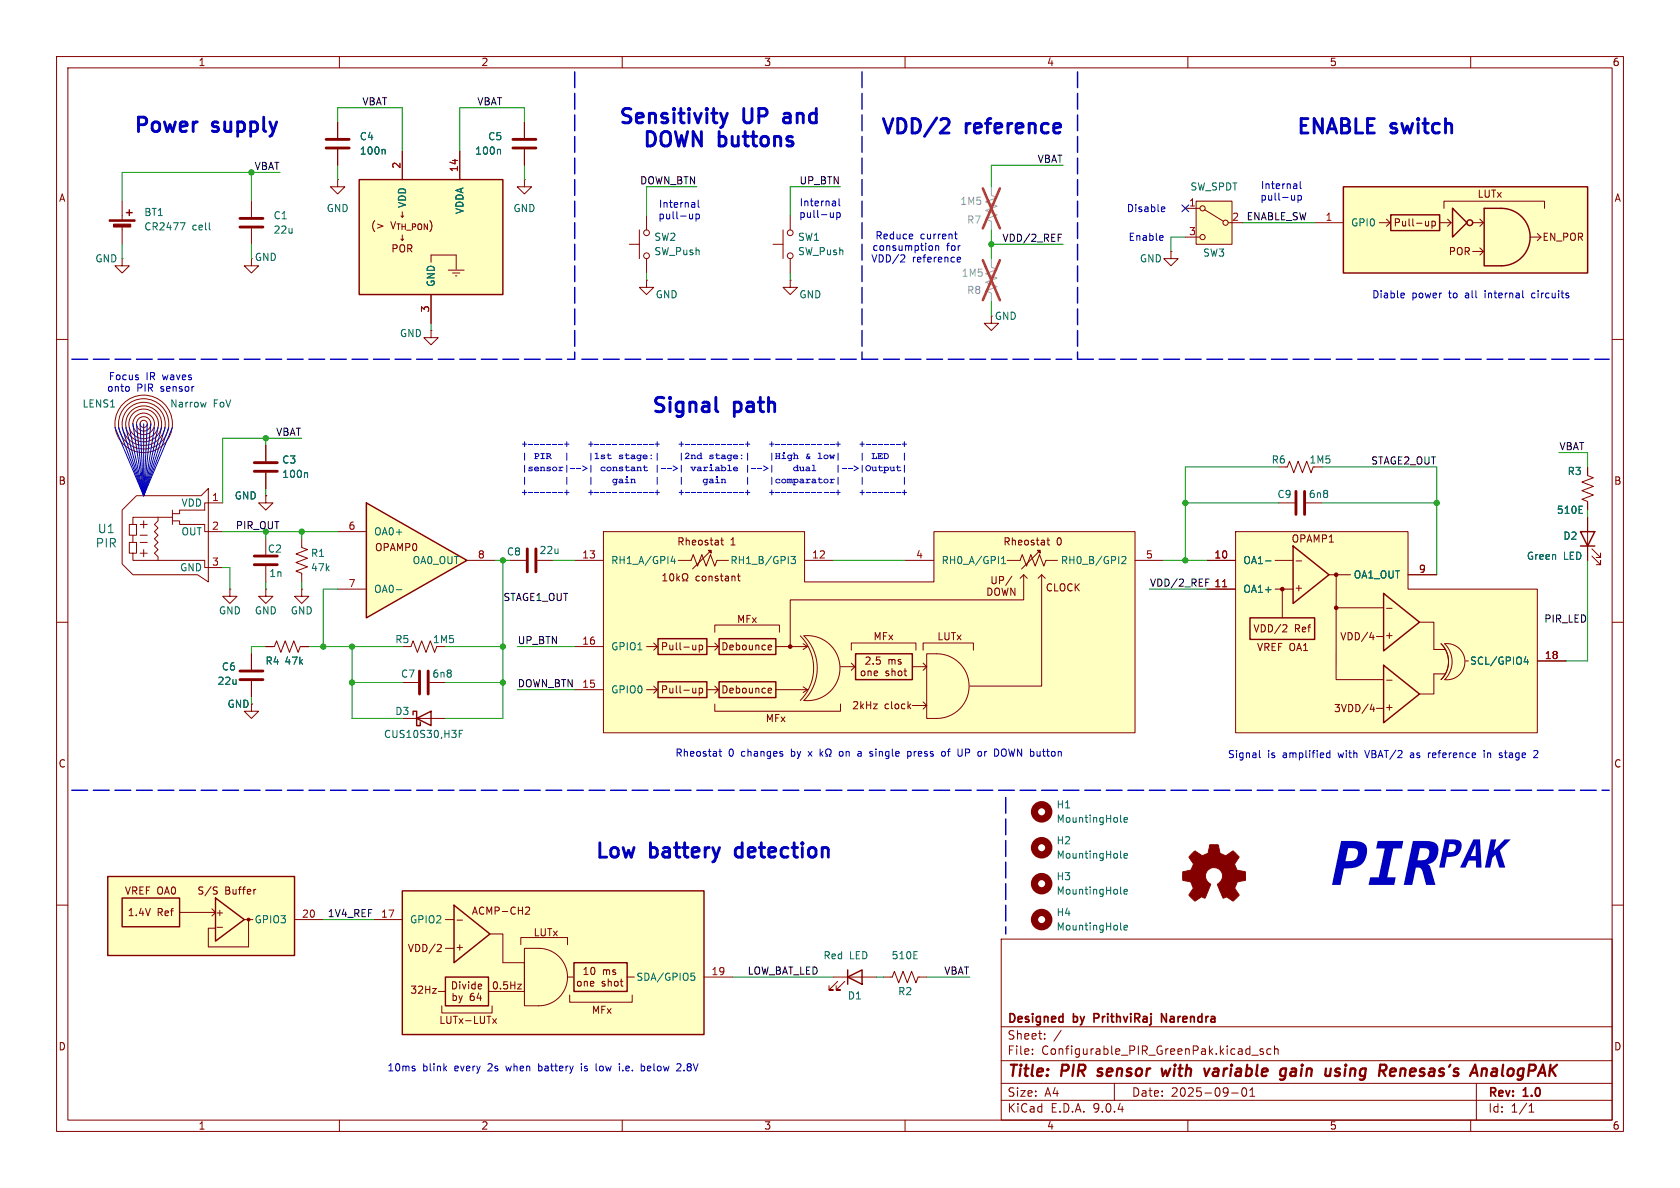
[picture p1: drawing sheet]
<svg xmlns="http://www.w3.org/2000/svg" width="297mm" height="210mm" viewBox="0 0 297 210" stroke-linecap="round" stroke-linejoin="round" font-family="sans-serif">
<g fill="none" stroke="#840000" stroke-width=".18">
<path d="M10 10h277v190h-277zM12 12h273v186h-273zM60 10v2M110 10v2M160 10v2M210 10v2M260 10v2M44.4 35.6v2.8M59.7 21.6v2.8M59.7 26.4v2.8M92.7 31.8v1.2h-1.3l1.3 1.3 1.3-1.3h-1.3M92.7 31.8h.1"/>
<path d="M92.7 21.6v2.8M92.7 26.4v2.8M114.3 38.1v2.5M44.4 40.4v2.8M76.2 58.4v1.3h-1.3l1.3 1.3 1.3-1.3h-1.3M76.2 58.4h.1M111.3 43.2h1.7M113 40.6v5.1M114.3 49.5v1.3h1.3l-1.3 1.3-1.3-1.3h1.3M114.3 49.5h.1M114.3 45.7v2.6M139.7 49.5v1.3h1.3l-1.3 1.3-1.3-1.3h1.3"/>
<path d="M139.7 49.5h.1M10 60h2M47 78.7v2.8M285 60h2M47 87.6v1.3h1.3l-1.3 1.3-1.3-1.3h1.3M47 87.6h.1M47 83.6v2.8M10 110h2M40.6 104.1v1.3h1.3l-1.3 1.3-1.2-1.3h1.2M40.6 104.1h.1M47 104.1v1.3h1.3l-1.3 1.3-1.3-1.3h1.3M47 104.1h.1"/>
<path d="M53.3 104.1v1.3h1.3l-1.3 1.3-1.2-1.3h1.2M53.3 104.1h.1M72.4 114.3h.2l.4-1 .8 2 .7-2 .8 2 .8-2 .7 2 .4-1M285 110h2M10 160h2M177 166h108v32h-108zM60 198v2M110 198v2M160 198v2M177 194.5h108M177 191.5h108M177 187.5h108"/>
<path d="M177 181.5h108M182.5 186.3v.1M182.5 185.5v.1M184.7 183.6v.1M184.7 182.8v.1M187.6 182.1l-1.3 2M197 191.5v3M210 198v2M217.7 193.2h1.2M219.7 192.4l.2-.1a.81 .81 0 0 1 .6 .6 .81 .81 0 0 1-.3 .8l-.2 .1a.81 .81 0 0 1-.3-1.4zM221 193.8h.8M221 192.7l.4-.4v1.5"/>
<path d="M221.3 186.5h1.2M223.3 185.5l-.3-.1-.3 .2 .1 .2 .5 .2v.3h-.6M224.7 185.5l-.5-.1-.2 .3v.4l.1 .2h.6M225.3 185.5l.2-.1 .4 .1 .1 .9M225.3 184.9v1.5M260 198v2M261 191.5v6.5M270.3 196.6h.9M270.3 195.5l.4-.4v1.5"/>
<circle cx="114.3" cy="45.2" r=".51"/>
<circle cx="114.3" cy="41.1" r=".51"/>
<circle cx="25.4" cy="74.9" r="4.4"/>
<circle cx="25.4" cy="74.9" r="5.1"/>
<circle cx="25.4" cy="74.9" r="2.62"/>
<circle cx="25.4" cy="74.9" r="1.9"/>
<circle cx="25.4" cy="74.9" r=".63"/>
<circle cx="25.4" cy="74.9" r="3.2"/>
<circle cx="25.4" cy="74.9" r="3.8"/>
<circle cx="25.4" cy="74.9" r="1.27"/>
</g>
<g fill="none" stroke="#840000" stroke-width=".4">
<path d="M194 190.1l.2 .1M194.2 189l-.1 .3 .1 .1M205.4 188.9l.2 1.3 .5-.9 .2 .9 .6-1.3M213.8 188.9l-.6 1.3M214.8 188.9l-.2 .1M215.2 189.4h-.5a.4 .4 0 0 0-.3 .4 .4 .4 0 0 0 .2 .4h.5M226.8 188.9l.6 .1M227.2 190.1l-.6 .1M227.4 188.9l-.2 1.6-.3 .3M228.9 188.9l-.6 .1M228.9 189.4h-.5a.4 .4 0 0 0-.3 .4 .4 .4 0 0 0 .2 .4h.5M236.2 189l.2-.1 .5 .1"/>
<path d="M236.3 189.5l.5 .1 .1 .3-.4 .3h-.3M247.7 188.9l-.2 1.3M247.9 188.9l-.3 .2M263.8 189l.2-.1 .6 .1-.1 1.2M264.6 189.4h-.6a.4 .4 0 0 0-.4 .4 .4 .4 0 0 0 .3 .4l.7-.1"/>
</g>
<path d="M193.4 180h.6M194 179.2h-.6v1.5M205.3 180.7v-1.5l.9 1.5" fill="none" stroke="#840000" stroke-width=".3"/>
<path d="M42.4 38.6h4.1M57.7 24.6h4M57.7 26.2h4M90.7 24.6h4M90.7 26.2h4M42.4 40.1h4.1M45 81.8h4M45 83.3h4" fill="none" stroke="#840000" stroke-width=".51"/>
<path d="M67.9 26.4l.2 .2v.6M88.3 26.4l.2 .2v.6M36.4 71.1l-.2 .9M54.2 83.6l.2 .1v.7M198.1 145.2l.2 .2M198.1 157.9l.2 .2M198.1 151.5l.2 .2M198.7 144.9l.6-.1v-.2l-.4-.1-.2 .2 .1 .6h.5M198.7 151.3l.6-.1v-.3h-.4l-.2 .1 .1 .6h.5M198.7 157.6l.6-.1v-.2l-.4-.1-.2 .2 .1 .6h.5M198.1 164.2l.2 .2M198.7 164l.6-.1v-.3h-.4l-.2 .1 .1 .6h.5" fill="none" stroke="#006464" stroke-width=".18"/>
<g fill="none" stroke="#840000" stroke-width="1.3">
<circle cx="184.1" cy="143.5" r="1.27"/>
<circle cx="184.1" cy="156.2" r="1.27"/>
<circle cx="184.1" cy="149.9" r="1.27"/>
<circle cx="184.1" cy="162.6" r="1.27"/>
</g>
<g fill="#ffffc2">
<path d="M19 154.9h33.1v14h-33.1z"/>
<path d="M21.6 158.8h10.1v5h-10.1z"/>
<path d="M38.1 158.8l5.1 3.8-5.1 3.8z"/>
</g>
<path d="M19 154.9h33.1v14h-33.1zM21.6 158.8h10.1v5h-10.1zM38.1 158.8l5.1 3.8-5.1 3.8zM149.9 172.7l2.5-1.2v2.5zM149.9 171.5v2.5" fill="none" stroke="#840000" stroke-width=".25"/>
<g fill="none" stroke="#840000" stroke-width=".18">
<path d="M47 95.3v2.7M53.3 95.3v1.5l1.1 .4-2.1 .7 2.1 .8-2.1 .7 2.1 .8-2.1 .8 1 .3v1.6M44.4 115.6v2.8M47 114.3h1.5l.4-1 .8 2 .7-2 .8 2 .7-2 .8 2 .4-1h1.5M47 100.1v2.8M44.4 124.5v1.2h1.3l-1.3 1.3-1.2-1.3h1.2M44.4 120.4v2.8M37.9 156.8l.5 .1M38.2 157.5l.2 .2-.2 .4M45.2 157.2l-.2 .1M31.7 161.3h6.4M38.4 163.9h.9"/>
<path d="M43.2 162.6h1.5M43.9 162.6v4.8h-7.1v-3.3h1.2M52.1 162.6h5M147.3 172.7h7.6M148.1 173.5l-1.5 1.5h.7h-.7v-.8M149.4 173.5l-1.6 1.5h.8h-.8v-.8M156.2 172.7h1.5l.4-1 .8 2 .7-2 .8 2 .8-2 .7 2 .4-1h1.5"/>
</g>
<g fill="#840000" stroke="#840000" stroke-width=".18">
<circle cx="43.9" cy="162.6" r=".08"/>
<circle cx="43.9" cy="162.6" r=".25"/>
</g>
<path d="M161.6 169.5h.6M161.6 168.2h.6" fill="none" stroke="#006464" stroke-width=".18"/>
<path d="M45 98.3h4M45 99.8h4M42.4 118.6h4.1M42.4 120.1h4.1" fill="none" stroke="#840000" stroke-width=".51"/>
<g fill="#ffffc2">
<path d="M71.1 157.5h53.4v25.4h-53.4z"/>
<path d="M78.7 172.7h7.7v5.1h-7.7z"/>
<path d="M80.3 160l6.3 5.1-6.3 5.1z"/>
<path d="M101.5 170.2h9.4v5.1h-9.4z"/>
</g>
<path d="M71.1 157.5h53.4v25.4h-53.4zM78.7 172.7h7.7v5.1h-7.7zM80.3 160l6.3 5.1-6.3 5.1zM101.5 170.2h9.4v5.1h-9.4z" fill="none" stroke="#840000" stroke-width=".25"/>
<g fill="none" stroke="#840000" stroke-width=".18">
<path d="M66 162.6h5.1M72.7 174.3h.8l-.4 .5 .3 .1v.6l-.1 .1-.6-.1M74 174.4l.5-.1 .2 .4-.8 .9h.8M75.3 174.3v1.3M75.3 174.9h.7M76 174.3v1.3M76.5 174.7h.6l-.6 .9h.6M77.5 175.3h1.2M77.5 166.9l.4 .1 .1 .3-.8 .9h.8M78.1 177.8v1.3h8.9v-1.3M78.7 162.6h1.6M78.7 167.6h1.6"/>
<path d="M80 173.5a.64 .64 0 0 1 .7 .7 .64 .64 0 0 1-.7 .6zM80.1 175.6v1.3M80.1 176.1l.4-.1 .2 .3-.1 .5h-.5M80.8 162.7h1M81.1 176l.3 .9M81.3 173.5v.2M81.3 174v.8M81.4 176.9l-.3 .4M81.7 176l-.3 .9M81.8 174l.3 .8 .3-.8M82.9 173.5v.2M82.9 174v.8"/>
<path d="M83.7 175.6l-.3 .1a.86 .86 0 0 0 0 1.2l.4-.2 .1-.4-.3-.2h-.4l-.1 .2M84 174h-.4l-.2 .2 .1 .6h.5M84 173.5v1.3M84.5 174.4l.7-.1-.1-.3h-.4l-.2 .2 .1 .6h.5M84.6 175.5l-.3 .9h.8M84.9 176v.9M86.6 165.1h2.3v5.1h3.8v5.1h-6.3M91.5 174h.7l-.7 .8h.7M92.1 167v-1.3h8.2v1.3M92.7 167.6h2.5a5.1 5.1 0 0 1 5.1 5.1 5.1 5.1 0 0 1-5.1 5.1h-2.5zM93 160.4l.4-.1 .2 .4-.8 .9h.8M100.3 172.7h1"/>
<path d="M100.7 175.9v1.3h11.1v-1.3M102.2 173.5h.3l.2 .2v.4l-.2 .2h-.3l-.1-.2zM103.2 172.3h.8M103.2 171.4l.4-.4v1.3M103.3 173.6l.2-.1h.3v.8M103.3 173.5v.8M104.4 173.9l.6-.1-.1-.3h-.3l-.2 .2v.6h.5M104.6 171.1l.1-.1a.68 .68 0 0 1 .5 .6 .68 .68 0 0 1-.5 .7l-.1-.1-.2-.4zM106.7 171.4v.9M106.7 171.6l.3-.2 .2 .2M106.9 173.5h-.3l-.2 .2 .1 .1 .4 .2v.3h-.5M107.2 171.6l.2-.2 .3 .1 .1 .8"/>
<path d="M107.2 171.6v.7M107.5 173.6l.2-.1h.3l.1 .8M107.5 173.1v1.2M108.7 173.6l.2-.1 .3 .1 .1 .5-.1 .2h-.3l-.2-.1zM108.8 171.5l-.3-.1-.2 .2 .1 .2 .4 .1v.3h-.5M109.8 174.1l.3 .2M124.5 172.7h5M87.1 180.1l.7 .8M87.8 180.1l-.7 .8"/>
</g>
<path d="M122.2 172h.6M122.3 172.5h.3l.2 .3v.4l-.5 .1" fill="none" stroke="#006464" stroke-width=".18"/>
<path d="M106.7 94h35.5v8.9h22.9v-8.9h35.6v35.5h-94z" fill="#ffffc2"/>
<g fill="none" stroke="#840000" stroke-width=".18">
<path d="M101.6 99.1h5.1M106.7 94h35.5v8.9h22.9v-8.9h35.6v35.5h-94zM119.9 99.1h2.3l.4-1.1 .7 2.1 .8-2.1 .7 2.1 .8-2.1 .8 2.1 .3-1h2.1M125.5 97.5l-3.1 3.1M127.4 95.5h.5M127.6 95.1v1.1l.3 .1M142.2 99.1h5.1M160 99.1h5.1M178.1 99.1h2.2l.4-1.1 .8 2.1 .7-2.1 .8 2.1 .8-2.1 .7 2.1 .4-1h2M183.6 97.5l-3 3.1M185.1 95.5h.5M185.3 95.1v1.1l.3 .1"/>
<path d="M200.7 99.1h5M101.6 114.3h5.1M114.3 114.3h1.9M115.6 113.7l.6 .6M116.2 114.3l-.6 .6M117.2 102.7h.7M117.2 101.8l.3-.4v1.3M118.5 101.5l.2-.1a.68 .68 0 0 1 .4 .7 .68 .68 0 0 1-.4 .6l-.2-.1-.1-.4zM119.7 101.4v1.3M119.8 102.2l.3 .5M120.1 101.8l-.4 .5M120.6 102.7h.3v-.3a.54 .54 0 0 1-.2-.7 .54 .54 0 0 1 .7-.2 .58 .58 0 0 1-.1 .9v.3h.3"/>
<path d="M123 114v.9M123 114.8l-.4 .1M123.6 114.1l.4-.1 .2 .3-.1 .5h-.5M123.6 114v1.3M125.1 114.3h1.9M126.4 111.8v-1.3h11.4v1.3M126.4 113.7l.6 .6M127 114.3l-.6 .6M130.4 101.8h.4M130.5 101.4v1.1l.3 .2M136 114l.3 .1 .1 .2-.6 .2M136.3 114.8l-.3 .1"/>
<path d="M137.2 114.3h5.5M141.5 112.4a8.1 8.1 0 0 1 0 11.4M142 113.8l.7 .5M142.1 112.4a5.8 5.8 0 0 1 6.4 5.7 5.8 5.8 0 0 1-6.4 5.7 8.1 8.1 0 0 0 0-11.4zM142.7 114.3l-.7 .5M148.6 117.9h2.5M150.5 114.9v-1.2h11.4v1.2M150.5 117.2l.6 .7M151.1 117.9l-.6 .6M152.4 118.7l.3-.1 .2 .3v.3l-.2 .3-.3-.1-.2-.2zM153.1 116.3l.5-.2 .2 .4-.8 .9h.8M153.5 118.7l.1-.1 .3 .1 .1 .8"/>
<path d="M153.5 118.6v.9M154.4 117.3v.1M154.5 119l.7-.1-.1-.2-.4-.1-.2 .2 .1 .6h.5M155.6 116.1h-.6l-.1 .6 .2-.1 .4 .1 .1 .2v.4l-.2 .1-.5-.1M157.1 118.7l-.3-.1-.2 .2 .1 .2 .4 .1v.3h-.5M157.1 116.6v.8M157.1 116.7l.4-.1 .2 .1M157.7 116.7l.2-.1h.3v.8M157.7 116.7v.7M157.7 118.2v1.3M157.7 118.7l.2-.1 .3 .1v.8M158.8 118.7l.2-.1 .4 .1v.5l-.1 .2-.3 .1-.2-.2z"/>
<path d="M159.3 116.6h-.3l-.2 .1v.2l.5 .2v.3h-.5M159.8 118.6h.5M160 118.2v1.1l.3 .2M163.2 114.9v-1.2h8.9v1.2M163.8 115.6a9 9 0 0 1 3.8 .3 5.7 5.7 0 0 1 3.6 6.4 5.7 5.7 0 0 1-5.6 4.7h-1.8zM174.6 104a.64 .64 0 0 1 .8 .6 .64 .64 0 0 1-.8 .6zM175.4 101.9v1l.2 .3 .4-.1 .1-.2v-1M175.9 104.1l.3-.1a.43 .43 0 0 1 .5 .4v.4a.42 .42 0 0 1-.4 .5 .42 .42 0 0 1-.4-.5zM176.7 102.6l.6-.1 .1-.2v-.3l-.7-.1v1.3M177.1 104l.3 1.2 .3-.9 .2 .9 .3-1.2M178.9 101.9l-1.1 1.6M179.4 104v1.2l-.7-1.2v1.2"/>
<path d="M181 101.6v4.4h-41.3v8.3M181 101.6l-.7 .6M181 101.6l.6 .6M184.1 101.6v19.7h-12.7M184.1 101.6l-.6 .6M184.1 101.6l.7 .6M101.6 121.9h5.1M114.3 121.9h1.9M115.6 121.3l.6 .6M116.2 121.9l-.6 .7M123 121.7v.8M123 122.4l-.4 .1"/>
<path d="M123.6 121.7v1.2M123.6 121.7h.4l.2 .2-.1 .5h-.5M125.1 121.9h1.9M126.4 124.5v1.2h22.2v-1.2M126.4 121.3l.6 .6M127 121.9l-.6 .7M136 121.7h.3l.1 .3-.6 .1M136.3 122.4l-.3 .1M137.2 121.9h5.5M142 121.4l.7 .5M142.7 121.9l-.7 .5M160.6 124.8l.4 .5"/>
<path d="M161 124.4l-.5 .5M161.3 124.7h2.5M163.2 124.1l.6 .6M163.8 124.7l-.6 .6"/>
</g>
<path d="M116.3 112.9h8.7v2.8h-8.7zM127.1 112.9h10.1v2.8h-10.1zM151.3 115.6h10v4.5h-10zM116.3 120.5h8.7v2.8h-8.7zM127.1 120.5h10.1v2.8h-10.1z" fill="none" stroke="#840000" stroke-width=".25"/>
<g fill="#840000" stroke="#840000" stroke-width=".18">
<path d="M125.2 97.3h.5v.5z"/>
<path d="M183.4 97.3h.5v.5z"/>
<circle cx="139.7" cy="114.3" r=".32"/>
</g>
<path d="M118.9 98.3l-.3 .9h.8M119.2 98.8v.8M139.8 98.4h.8l-.4 .5 .4 .1v.5l-.2 .1-.6-.1M177.1 99.6h.7M177.1 98.7l.3-.3v1.2M198.3 98.5l.5-.1 .2 .3-.7 .9h.7" fill="none" stroke="#006464" stroke-width=".18"/>
<path d="M211.5 35.6h6.3v7.6h-6.3z" fill="#ffffc2"/>
<g fill="none" stroke="#840000" stroke-width=".18">
<path d="M209.5 36.8h2.6M211.5 35.6h6.3v7.6h-6.3zM213 37.1l3.3 2M217.2 39.4h2.5M209.5 41.9h2.6"/>
<circle cx="212.6" cy="36.8" r=".46"/>
<circle cx="216.7" cy="39.4" r=".46"/>
<circle cx="212.6" cy="41.9" r=".46"/>
</g>
<path d="M237.5 33h43.2v15.3h-43.2z" fill="#ffffc2"/>
<g fill="none" stroke="#840000" stroke-width=".25">
<path d="M237.5 33h43.2v15.3h-43.2zM245.9 38h8.6v2.8h-8.6zM256.8 36.8l2.5 2.6-2.5 2.5zM262.4 36.8h3a5.1 5.1 0 0 1 5.1 5.1 5.1 5.1 0 0 1-5.1 5.1h-3z"/>
<circle cx="259.8" cy="39.4" r=".51"/>
</g>
<g fill="none" stroke="#840000" stroke-width=".18">
<path d="M232.4 39.4h5.1M243.8 39.4h1.9M245.1 38.7l.6 .7M245.7 39.4l-.6 .6M252.5 39.1v.8M252.5 39.8l-.3 .1M253.2 39.2l.3-.1 .3 .2-.2 .6h-.4M253.2 39.1v1.3M254.6 39.4h1.9M255.3 36.8v-1.2h17.7v1.2M255.9 38.7l.6 .7M256.5 39.4l-.6 .6"/>
<path d="M260.3 39.4h2M261.6 38.7l.7 .7M262.3 39.4l-.7 .6M260.3 44.5h2M261.6 43.8l.7 .7M262.3 44.5l-.7 .6M270.5 41.9h1.9M271.8 41.3l.6 .6M272.4 41.9l-.6 .6M21.6 90.2l2.5-2.6h11.5l1.2-1.2v16.5l-1.9-1.3h-11.4l-1.9-1.9zM22.9 92.7h1.2v1.9h-1.2zM22.9 95.9h1.2v1.9h-1.2z"/>
<path d="M23.5 97.8v1.3h12.7v1.2h3.2M23.5 94.6v1.3M24.8 92.7h1.2M24.8 94.6h1.2M24.8 95.9h1.2M24.8 97.8h1.2M25.4 92.1v1.2M25.4 97.2v1.2M27.9 91.4v.7l-.6 .6 .6 .6-.6 .7 .6 .6-.6 .7 .6 .6-.6 .6 .6 .7-.6 .6 .6 .6v.7M30.5 91.4h-7v1.3M30.5 92.1h1.2v.6h4.5v1.3h3.2M30.5 90.2v2.5"/>
<path d="M39.4 88.9h-3.2v1.3h-4.5v.6h-1.2M90.2 99.1h2.8M95 99.1h2.8"/>
</g>
<path d="M93.2 97v4.1M94.7 97v4.1" fill="none" stroke="#840000" stroke-width=".51"/>
<path d="M64.8 88.9l17.7 10.2-17.7 10.1z" fill="#ffffc2"/>
<path d="M64.8 88.9l17.7 10.2-17.7 10.1z" fill="none" stroke="#840000" stroke-width=".25"/>
<path d="M207 44.5v1.2h1.3l-1.3 1.3-1.3-1.3h1.3M207 44.5h.1M59.7 94h5.1M82.5 99.1h5.1M59.7 104.1h5.1M71.1 120.7h2.8M75.9 120.7h2.8" fill="none" stroke="#840000" stroke-width=".18"/>
<path d="M70.1 104.2h.9" fill="none" stroke="#006464" stroke-width=".18"/>
<path d="M74.2 118.6v4.1M75.7 118.6v4.1" fill="none" stroke="#840000" stroke-width=".51"/>
<g fill="#ffffc2">
<path d="M218.4 94h30.5v10.1h22.9v25.4h-53.4z"/>
<path d="M221 109.2h11.4v3.8h-11.4z"/>
<path d="M228.6 96.5l6.3 5.1-6.3 5.1z"/>
<path d="M244.6 104.9l6.4 5.1-6.4 5.1z"/>
<path d="M244.6 117.6l6.4 5.1-6.4 5.1z"/>
</g>
<g fill="none" stroke="#840000" stroke-width=".18">
<path d="M21.6 35.6v3.3M21.6 39.9v3.3M21.6 45.7v1.3h1.3l-1.3 1.3-1.3-1.3h1.3M21.6 45.7h.1M44.4 45.7v1.3h1.3l-1.3 1.3-1.2-1.3h1.2M213.4 99.1h5M218.4 94h30.5v10.1h22.9v25.4h-53.4zM225.4 99.1h3.2M229.1 99.2h1M213.4 104.1h5M225.4 104.1h3.2M226.7 104.1v5.1"/>
<path d="M227 110.4l.4 .1 .1 .3-.8 .9h.8M234.9 101.6h3.9M236.2 101.6v18.5h8.4M236.2 107.4h8.4M242.1 112.7h.8M242.8 112.3v.8M243.3 112.5h1.3M245.1 107.5h1M248.9 101.6h5.1M251 110h2.5v4.8h2M254.8 113.8a4.5 4.5 0 0 1 0 6.3M255.4 113.8a3.2 3.2 0 0 1 3.6 3.2 3.2 3.2 0 0 1-3.6 3.1 4.5 4.5 0 0 0 0-6.3z"/>
<path d="M255.5 119.1h-2v3.6h-2.5M259.1 116.8h.5M271.8 116.8h5.1M242.5 124.5l-.3 .9h.8M242.8 125v.8M243.3 125.2h1.3M245.1 120.2h1"/>
</g>
<path d="M22.4 37.6h1M22.9 37.1v1M228.6 96.5l6.3 5.1-6.3 5.1zM221 109.2h11.4v3.8h-11.4zM244.6 104.9l6.4 5.1-6.4 5.1zM244.6 117.6l6.4 5.1-6.4 5.1z" fill="none" stroke="#840000" stroke-width=".25"/>
<g fill="#840000" stroke="#840000" stroke-width=".18">
<path d="M210.7 150.9l.6-.5 .8 .6a.62 .62 0 0 0 1.1 0l.2-.1a1.62 1.62 0 0 0 .4-1.3l.1-.3 1.5 .1 .1 .7a.74 .74 0 0 0 .7 1l.5 .2 1.3-.9 1 1.1-.4 .6a.75 .75 0 0 0-.1 1.2l.2 .5 1.5 .3v1.5l-1.4 .3-.1 .1a1.23 1.23 0 0 0-.3 1.2l.7 1-.1 .2-1 .9-.8-.5a.54 .54 0 0 0-.9 0l-1.1-2.4a2.33 2.33 0 0 0 .9-1.9 1.54 1.54 0 0 0-2.5-.7 1.54 1.54 0 0 0 .4 2.5l-1 2.5a.69 .69 0 0 0-1.1 .1l-.6 .4-1.1-1.1 .8-1.2-.3-.5a.71 .71 0 0 0-.9-.7l-.7-.2v-1.5l.4-.1a1.11 1.11 0 0 0 1.3-.7 .72 .72 0 0 0-.2-1.2l-.4-.6z"/>
<path d="M19.3 38.9h4.6v.2h-4.6z"/>
<path d="M20.1 39.6h3v.5h-3z"/>
<circle cx="226.7" cy="104.1" r=".32"/>
<circle cx="236.2" cy="101.6" r=".32"/>
<circle cx="236.2" cy="107.4" r=".32"/>
</g>
<path d="M31.9 39.4h.8l-.5 1.2M37.1 40.6h.1M223.7 99.2h1M269.7 116.1l-.3 .9h.8M270 116.6v.8" fill="none" stroke="#006464" stroke-width=".18"/>
<path d="M216.1 103.7h.8" fill="none" stroke="#a90000" stroke-width=".18"/>
<path d="M63.5 31.8h25.4v20.3h-25.4z" fill="#ffffc2"/>
<path d="M63.5 31.8h25.4v20.3h-25.4zM279.4 94h2.5l-1.2 2.5zM279.4 96.5h2.5M73 126.4v-.7h.7v2.6h.6v-.7M73.7 127l2.5-1.3v2.6z" fill="none" stroke="#840000" stroke-width=".25"/>
<g fill="none" stroke="#840000" stroke-width=".18">
<path d="M59.7 31.8v1.2h1.3l-1.3 1.3-1.3-1.3h1.3M59.7 31.8h.1M66.2 39a1.46 1.46 0 0 0 0 1.9M66.7 39.6l1 .4-1 .3M69.1 39.2l.4 1.3 .4-1.3M70.2 39.6h.5M70.4 39.6v1M70.9 38.2l.2 .2M71.1 39.6v1M71.1 37.4v1M71.1 26.7v5.1M71.4 38.2l-.3 .2"/>
<path d="M71.7 39.6v1M74 39.6h.1a.34 .34 0 0 1 .5 .3v.4a.34 .34 0 0 1-.4 .3 .34 .34 0 0 1-.3-.3zM75.6 39.6v1l-.6-1v1M76 39a1.46 1.46 0 0 1 0 1.9M81.3 26.7v5.1M139.7 38.1v2.5M69.5 43.9h.6l.1-.2v-.3l-.7-.1v1.2M70.9 42.3l.2 .2M70.9 43.3h.1a.43 .43 0 0 1 .5 .4v.4a.42 .42 0 0 1-.4 .5 .42 .42 0 0 1-.4-.5v-.4zM71.1 40.1h.6M71.1 41.5v1M71.4 42.3l-.3 .2"/>
<path d="M71.9 40.7h.8M72.1 43.9h.6l.1-.2v-.3l-.7-.1v1.2M72.4 43.9l.4 .6M72.9 40.1h.5v-.4l-.5-.1v1M76.2 46.4v-1.3h4.4v2.5M76.2 52.1v5.1M79.2 47.8h2.8M80 48.3h1.3M80.5 48.8h.3M136.7 43.2h1.7M138.4 40.6v5.1M139.7 45.7v2.6"/>
<path d="M175.3 55.9v1.3h1.2l-1.2 1.2-1.3-1.2h1.3M226.1 88.9h2.8M227.3 82.6h.3l.4-1.1 .7 2.1 .8-2.1 .8 2.1 .7-2.1 .8 2.1 .4-1M230.9 88.9h2.8M280.7 82.6v1.5l1 .4-2 .7 2 .8-2 .7 2 .8-2 .8 1 .3v1.6M280.7 91.4v7.7M281.4 98.3l1.6 1.5v-.7v.7h-.8M281.4 97l1.6 1.6v-.8v.8h-.8M71.1 127h7.6"/>
<circle cx="139.7" cy="45.2" r=".51"/>
<circle cx="139.7" cy="41.1" r=".51"/>
</g>
<path d="M279.2 90.7h.6M279.2 89.5h.6M81.2 129.7h.4M81.8 129.1h-.6v1.3" fill="none" stroke="#006464" stroke-width=".18"/>
<path d="M175.3 33v1.5l1 .4-2.1 .8 2.1 .7-2.1 .8 2.1 .8-2.1 .7 1.1 .4v1.5M175.3 45.7v1.5l1 .4-2.1 .8 2.1 .7-2.1 .8 2.1 .8-2.1 .7 1.1 .4v1.5" fill="none" stroke="#a1a1a1" stroke-width=".18"/>
<path d="M173.7 33.3l3.1 7.1M176.8 33.3l-3.1 7.1M173.7 46l3.1 7.1M176.8 46l-3.1 7.1" fill="none" stroke="#e12e31" stroke-width=".46"/>
<path d="M229.1 86.9v4M230.6 86.9v4" fill="none" stroke="#840000" stroke-width=".51"/>
<path d="M187.1 42h.4M187.1 41.4h.6M213.2 103h.4M213.2 102.4h.6" fill="none" stroke="#0f0f0f" stroke-width=".18"/>
<path d="M101.6 12.7v50.8M152.4 12.7v50.8M190.5 12.7v50.8M12.7 63.5h88.9M102.9 63.5h49.5M152.4 63.5h132.1M12.7 139.7h271.8M177.8 141v24.1" fill="none" stroke="#0000c2" stroke-width=".25" stroke-dasharray="2.8 1"/>
<g fill="none" stroke="#009600" stroke-width=".18">
<path d="M44.4 30.5v5.1M49.5 30.5h-27.9v5.1M59.7 21.6v-2.5h11.4v7.6M59.7 29.2v2.6M92.7 21.6v-2.5h-11.4v7.6M92.7 29.2v2.6M123.2 33h-8.9v5.1M148.6 33h-8.9v5.1M188 29.2h-12.7v3.8M219.7 39.4h12.7M21.6 43.2v2.5M44.4 43.2v2.5"/>
<path d="M76.2 57.2v1.2M114.3 48.3v1.2M139.7 48.3v1.2M175.3 40.6v5.1M175.3 53.3v2.6M175.3 43.2h12.7M209.5 41.9h-2.5v2.6M47 77.5v1.2M53.3 77.5h-13.9v11.4M39.4 94h20.3M47 86.4v1.2M47 94v1.3"/>
<path d="M53.3 94v1.3M87.6 99.1h2.6M88.9 99.1v27.9h-10.2M97.8 99.1h3.8M147.3 99.1h12.7M205.7 99.1h7.7M209.5 88.9h16.6M226.1 82.6h-16.6v16.5M233.7 82.6h20.3v19M233.7 88.9h20.3M275.6 80h5.1v2.6M280.7 90.2v1.2"/>
<path d="M280.7 99.1v17.7h-3.8M39.4 100.3h1.2v3.8M47 102.9v1.2M47 114.3h-2.6v1.3M53.3 102.9v1.2M54.6 114.3h16.5M59.7 104.1h-2.6v10.2M62.2 114.3v12.7h8.9M78.7 114.3h10.2M91.4 114.3h10.2M203.2 104.1h10.2M44.4 123.2v1.3"/>
<path d="M62.2 120.7h8.9M78.7 120.7h10.2M91.4 121.9h10.2M57.1 162.6h8.9M129.5 172.7h17.8M154.9 172.7h1.3M163.8 172.7h7.6"/>
</g>
<path d="M208.9 36.2l1.3 1.2M210.2 36.2l-1.3 1.2" fill="none" stroke="#000084" stroke-width=".18"/>
<g fill="none" stroke="#0000c2" stroke-width=".18">
<path d="M122.4 37.8v.9M122.4 38.6l-.3 .1M122.8 35.9v.7M122.8 36.6h-.1M122.8 36.1l-.1 .1M123 37.9l.4-.1 .2 .3-.1 .5h-.5M123 37.8v1.3M123.4 35.4v1.1l.2 .1M147.3 37.6v.8M147.3 38.3l-.3 .1M147.7 35.6v.8M147.7 36.3l-.1 .1"/>
<path d="M147.7 35.8l-.1 .1M147.9 37.6h.4l.2 .2-.1 .6h-.5M147.9 37.6v1.3M148.3 35.1v1.1l.2 .2M205.5 36.6h.4v.3l-.6 .1M205.9 37.4h-.4M228.9 34.5v.9M228.9 35.3l-.4 .1M229.2 32.6l.1 .7M229.3 33.3h-.2M229.3 32.8l-.2 .1M229.5 34.6l.3-.1 .3 .3-.1 .5h-.5"/>
<path d="M229.5 34.5v1.3M229.9 32.1v1.1l.1 .1M160 45.4l-.8 .9h.8M161.3 41.4l.1 .3-.6 .1M164.6 43.4l.3 .3v.3l-.3 .3M165.4 43.5l.2-.1 .3 .1 .1 .8M165.4 43.4v.9M168.7 41.4h.5M168.9 41v1l.3 .2M169.3 46.3h.5M169.3 45.5h.3l.2 .3-.6 .1M205.4 41.6l.2 .3-.6 .2"/>
<path d="M205.6 42.4l-.2 .1M247.8 51.8l.4 .1 .1 .2-.6 .1M248.2 52.6l-.4 .1M269.2 52.5l.2 .2M271 51.8l-.2 .2v.4l.2 .3M22.8 68.4v.6M127.1 132.8h.5M127.3 132.4v1.1l.3 .2M138.3 133.3v.3M145 132.4v1.3M145.1 133.2l.4 .5M145.5 132.8l-.5 .5"/>
<path d="M146 133.7h.3v-.3a.54 .54 0 0 1-.3-.7 .54 .54 0 0 1 .7-.2 .58 .58 0 0 1-.1 .9v.3h.3M148.8 132.8l-.3 .1-.1 .2v.5l.4 .1M151.7 132.9h.5M151.7 133.6h.5M152.2 133.1l-.5 .2M154.2 133.3v.3M160.5 132.9l.3-.1 .3 .3-.1 .5h-.5M160.5 132.8v1.3M166.7 132.8l.3 .1 .1 .2v.5l-.4 .1M167.5 132.8h.5M170.7 133.1h.5M171.2 132.4h-.5v1.3"/>
<path d="M174.4 132.8l-.3 .2M177.1 133.5l.2 .2 .4-.1M177.7 132.5l-.4-.1-.2 .2M222.6 132.7v1.1l.2 .1M235.1 132.7v1.2M235.1 133.1h-.4l-.2 .2 .1 .6h.5M241.3 132.7l.4 1.2M249.5 133.1h-.1M249.5 133.4l-.2 .2 .2 .3M252.5 133.1v.8M252.9 133.1l-.4 .2M262.4 132.7v.1"/>
<path d="M262.4 133.1v.8M265.2 133.5l.3 .1 .1 .2-.2 .1h-.2M265.2 133.1h.3M271.2 132.8l.4-.1 .3 .3-.8 .9h.8M73.2 188.9l.2 .2-.2 .2M73.2 188.5h.1M95.2 188v1.3M95.2 189.2l.1 .1M95.3 188.5h-.1M102.8 188v.2M102.8 188.5v.8M105.4 189.1l.2 .2"/>
<path d="M110.1 189.2v.1M113.5 188.5h.4l.1 .2-.1 .5-.4 .1M119.8 188l.5 .1 .1 .3-.8 .9h.8"/>
</g>
<path d="M127.4 20l.6 1.7M128 21.7l-.3 .6M128.6 20l-.6 1.7M166.7 21h.6a.69 .69 0 0 1 .4 1.1l-1.5 1.4h1.6M126.6 70.2v2.2l.3 .4" fill="none" stroke="#0000c2" stroke-width=".51"/>
<g fill="#0000c2">
<path d="M97.7 78.4h.7v.2h-.7z"/>
<path d="M98.8 78.4h.7v.2h-.7z"/>
<path d="M100.1 78l.2 .1v.3l.4 .1-.4 .1-.1 .4-.1-.4-.4-.1 .4-.1z"/>
<path d="M112.6 78.4h.8v.2h-.8z"/>
<path d="M113.7 78.4h.7v.2h-.7z"/>
<path d="M114.7 78.4h.8v.2h-.8z"/>
<path d="M116.1 78l.2 .1v.3l.3 .1-.3 .1-.1 .4-.1-.4-.4-.1 .4-.1z"/>
<path d="M128.6 78.4h.7v.2h-.7z"/>
<path d="M129.7 78.4h.7v.2h-.7z"/>
<path d="M130.7 78.4h.8v.2h-.8z"/>
<path d="M132.1 78l.2 .1v.3l.3 .1-.3 .1-.1 .4-.1-.4-.4-.1 .4-.1z"/>
<path d="M144.6 78.4h.7v.2h-.7z"/>
<path d="M145.7 78.4h.7v.2h-.7z"/>
<path d="M146.7 78.4h.8v.2h-.8z"/>
<path d="M148.1 78l.1 .1v.3l.4 .1-.4 .1v.4l-.1-.4-.4-.1 .4-.1z"/>
<path d="M157.4 78.4h.7v.2h-.7z"/>
<path d="M158.4 78.4h.8v.2h-.8z"/>
<path d="M159.8 78l.2 .1v.3l.3 .1-.3 .1-.1 .4-.1-.4-.4-.1 .4-.1z"/>
<path d="M107.5 80.1h.1v.3h.5l-.1 .1h-.4v.5l.5-.1a.35 .35 0 0 1-.3 .3 .35 .35 0 0 1-.4-.3v-.4h-.1l.1-.1z"/>
<path d="M116.1 80.1l.2 .1-.1 1.2z"/>
<path d="M123.3 80.5l.3-.2 .3 .1-.2-.3 .4-.1v1l.1 .1-.8 .1-.2-.3 .1-.1a.27 .27 0 0 0 .4 .2 .27 .27 0 0 0 .1-.4 .27 .27 0 0 0-.4 .1l-.2 .1z"/>
<path d="M132.1 80.1l.2 .1-.1 1.2z"/>
<path d="M140.2 80.1l.3-.1v.4h.5l.2 .7h-.4l.1-.4-.2-.2-.2 .1 .1 .5h-.4l.1-.9z"/>
<path d="M102 82.7h.7v.2h-.7z"/>
<path d="M103 82.3l1 .5-1 .5v-.2l.6-.3-.6-.4z"/>
<path d="M104.4 82.2l.1 .1v1.3z"/>
<path d="M113.9 82.2h.1v.3l.4 .1v.1h-.4v.4h.5a.35 .35 0 0 1-.3 .2 .35 .35 0 0 1-.4-.2v-.4l-.2-.1 .2-.1z"/>
<path d="M118.9 82.3l1 .5-.9 .5v-.2l.6-.3-.6-.4z"/>
<path d="M120.4 82.2l.1 .1-.1 1.3z"/>
<path d="M128.6 82.2h.5v.9h.2l.1 .2-.8-.1v-.1h.3v-.8h-.3z"/>
<path d="M129.7 82.6l.3-.1 .3 .1 .2 .4h-.7l.2 .1h.4a.45 .45 0 0 1-.4 .3 .45 .45 0 0 1-.4-.4v-.2h.7l-.3-.1-.4 .1z"/>
<path d="M134.9 82.3l1 .5-.9 .5-.1-.2 .7-.3-.7-.4z"/>
<path d="M136.4 82.2l.1 .1-.1 1.3z"/>
<path d="M143.6 82.2h.4v.9h.3v.2l-.8-.1v-.1h.3v-.8h-.2z"/>
<path d="M157.3 82.5h.3v.6h.1l.2-.1v-.3l-.1-.1 .3-.1 .1 .8-.7-.1z"/>
<path d="M158.6 82.2h.1l.1 .3 .4 .1v.1h-.4v.4h.5a.35 .35 0 0 1-.4 .2 .35 .35 0 0 1-.3-.2v-.4l-.2-.1 .2-.1z"/>
<path d="M159.8 82.2l.2 .1-.1 1.3z"/>
<path d="M111.5 84.7h.7l.2 .7h-.4l.1-.5-.1-.1-.3 .1 .1 .5h-.3l.1-.2z"/>
<path d="M127.5 84.7h.7l.2 .7h-.4l.1-.5-.1-.1-.3 .1 .1 .5h-.4l.1-.2z"/>
<path d="M146.7 84.7h.9l-.1 .2-.2-.1-.2 .2v.2l.3 .1v.1h-.7v-.1l.2-.1v-.4h-.2z"/>
<path d="M148.1 84.3l.1 .2v1.2z"/>
<path d="M97.7 87h.7v.1h-.7z"/>
<path d="M98.8 87h.7v.1h-.7z"/>
<path d="M100.1 86.6h.2v.4h.4l-.4 .1-.1 .5-.1-.5-.4-.1h.4z"/>
<path d="M112.6 87h.8v.1h-.8z"/>
<path d="M113.7 87h.7v.1h-.7z"/>
<path d="M114.7 87h.8v.1h-.8z"/>
<path d="M116.1 86.6h.2v.4h.3l-.3 .1-.1 .5-.1-.5-.4-.1h.4z"/>
<path d="M128.6 87h.7v.1h-.7z"/>
<path d="M129.7 87h.7v.1h-.7z"/>
<path d="M130.7 87h.8v.1h-.8z"/>
<path d="M132.1 86.6h.2v.4h.3l-.3 .1-.1 .5-.1-.5-.4-.1h.4z"/>
<path d="M144.6 87h.7v.1h-.7z"/>
<path d="M145.7 87h.7v.1h-.7z"/>
<path d="M146.7 87h.8v.1h-.8z"/>
<path d="M148.1 86.6h.1v.4h.4l-.4 .1v.5l-.1-.5-.4-.1h.4z"/>
<path d="M157.4 87h.7v.1h-.7z"/>
<path d="M158.4 87h.8v.1h-.8z"/>
<path d="M159.8 86.6h.2v.4h.3l-.3 .1-.1 .5-.1-.5-.4-.1h.4z"/>
</g>
<g fill="none" stroke="#0000c2" stroke-width=".18">
<path d="M20.3 75.6l5.1 12M21 75.6l4.4 12M21.6 75.6l3.8 12M22.2 75.6l3.2 12M22.9 75.6l2.5 12M23.5 74.9l1.9 12.7M24.1 74.9l1.3 12.7M24.8 74.9l.6 12.7M25.4 74.9v12.7M26 74.9l-.6 12.7M26.7 74.9l-1.3 12.7M27.3 75.6l-1.9 12"/>
<path d="M27.9 75.6l-2.5 12M28.6 75.6l-3.2 12M29.2 75.6l-3.8 12M29.8 75.6l-4.4 12M30.5 75.6l-5.1 12"/>
</g>
<g fill="none" stroke="#840000" stroke-width=".18">
<path d="M59.7 21.6v2.8M59.7 26.4v2.8M71.1 26.7v5.1M81.3 26.7v5.1M92.7 21.6v2.8M92.7 26.4v2.8M76.2 52.1v5.1M47 78.7v2.8M47 87.6h.1M47 83.6v2.8M213.4 99.1h5M280.7 82.6v1.2"/>
<path d="M280.7 88.9v1.3M280.7 91.4v2.6M280.7 96.5v2.6M44.4 115.6v2.8M47 114.3h1.3M53.3 114.3h1.3M213.4 104.1h5M248.9 101.6h5.1M271.8 116.8h5.1M44.4 120.4v2.8"/>
</g>
<path d="M67.9 26.4l.2 .2v.6M88.3 26.4l.2 .2v.6M54.2 83.6l.2 .1v.7M223.7 99.2h1M279.2 90.7h.6M279.2 89.5h.6M269.7 116.1l-.3 .9h.8M270 116.6v.8" fill="none" stroke="#006464" stroke-width=".18"/>
<path d="M216.1 103.7h.8" fill="none" stroke="#a90000" stroke-width=".18"/>
<g fill="#009600" stroke="#009600" stroke-width=".18">
<circle cx="62.2" cy="120.7" r=".46"/>
<circle cx="62.2" cy="114.3" r=".46"/>
<circle cx="88.9" cy="99.1" r=".46"/>
<circle cx="57.1" cy="114.3" r=".46"/>
<circle cx="53.3" cy="94" r=".46"/>
<circle cx="209.5" cy="99.1" r=".46"/>
<circle cx="209.5" cy="88.9" r=".46"/>
<circle cx="254" cy="88.9" r=".46"/>
<circle cx="47" cy="77.5" r=".46"/>
<circle cx="44.4" cy="30.5" r=".46"/>
<circle cx="175.3" cy="43.2" r=".46"/>
<circle cx="88.9" cy="114.3" r=".46"/>
<circle cx="88.9" cy="120.7" r=".46"/>
</g>
<text font-size="10.6" fill="#0000c2" x="234.7" y="159.5">PIR^{PAK}</text>
<g font-size="3.5" fill="#0000c2">
<text x="109.1" y="22.6">Sensitivity</text>
<text x="131.4" y="22.6">UP</text>
<text x="139.5" y="22.6">and</text>
<text x="23.4" y="24.1">Power</text>
<text x="37.6" y="24.1">supply</text>
<text x="113.3" y="26.7">DOWN</text>
<text x="127" y="26.7">buttons</text>
<text x="155.4" y="24.4">VDD/2</text>
<text x="170.7" y="24.4">reference</text>
<text x="228.9" y="24.4">ENABLE switch</text>
<text x="114.9" y="73.7">Signal</text>
<text x="129.7" y="73.7">path</text>
<text x="104.9" y="152.4">Low</text>
<text x="114.9" y="152.4">battery</text>
<text x="131" y="152.4">detection</text>
</g>
<g font-size="2.8" fill="#840000">
<text x="178" y="190.9">Title:</text>
<text x="187.7" y="190.9">PIR</text>
<text x="194.9" y="190.9">sensor</text>
<text x="207.1" y="190.9">with</text>
<text x="215.4" y="190.9">variable</text>
<text x="229.6" y="190.9">gain</text>
<text x="238.3" y="190.9">using</text>
<text x="248.6" y="190.9">Renesas's</text>
<text x="265.8" y="190.9">AnalogPAK</text>
</g>
<g font-size="2.1" fill="#006464">
<text x="17.2" y="94.5">U1</text>
<text x="16.8" y="97">PIR</text>
</g>
<g font-size="2.1" fill="#840000">
<text x="178" y="184">Sheet:</text>
<text x="178" y="181.2">Designed</text>
<text x="189.8" y="181.2">by</text>
<text x="194.1" y="181.2">PrithviRaj</text>
<text x="206.6" y="181.2">Narendra</text>
<text x="178" y="186.7">File:</text>
<text x="184.1" y="186.7">Configurable_PIR_GreenPak.kicad_sch</text>
<text x="178" y="196.9">KiCad</text>
<text x="178" y="194.1">Size:</text>
<text x="184.7" y="194.1">A4</text>
<text x="185.7" y="196.9">E.D.A.</text>
<text x="193.3" y="196.9">9.0.4</text>
<text x="200" y="194.1">Date:</text>
<text x="207" y="194.1">2025-09-01</text>
<text x="263" y="194.3">Rev:</text>
<text x="263" y="196.9">Id:</text>
<text x="267.1" y="196.9">1/1</text>
<text x="269.4" y="194.3">1.0</text>
</g>
<g font-size="1.8" fill="#840000">
<text x="35" y="11.9">1</text>
<text x="85" y="11.9">2</text>
<text x="135" y="11.9">3</text>
<text x="185" y="11.9">4</text>
<text x="235" y="11.9">5</text>
<text x="285" y="11.9">6</text>
<text x="10.3" y="35.9">A</text>
<text x="261.1" y="35.2">LUTx</text>
<text x="285.3" y="35.9">A</text>
<text x="246.3" y="40.2">Pull-up</text>
<text x="256" y="45.3">POR</text>
<text x="272.6" y="42.8">EN_POR</text>
<text x="10.3" y="85.9">B</text>
<text x="285.3" y="85.9">B</text>
<text x="66.2" y="97.6">OPAMP0</text>
<text x="119.6" y="96.6">Rheostat</text>
<text x="129.1" y="96.6">1</text>
<text x="177.3" y="96.6">Rheostat</text>
<text x="186.7" y="96.6">0</text>
<text x="228.2" y="96.1">OPAMP1</text>
<text x="122.9" y="103">constant</text>
<text x="184.8" y="104.7">CLOCK</text>
<text x="228.7" y="104.7">+</text>
<text x="130.2" y="110.3">MFx</text>
<text x="154.3" y="113.4">MFx</text>
<text x="165.6" y="113.4">LUTx</text>
<text x="221.5" y="112">VDD/2</text>
<text x="228.8" y="112">Ref</text>
<text x="236.8" y="113.4">VDD/4</text>
<text x="244.7" y="113.1">+</text>
<text x="116.7" y="115.2">Pull-up</text>
<text x="127.4" y="115.2">Debounce</text>
<text x="160.6" y="118.7">shot</text>
<text x="222.1" y="115.3">VREF OA1</text>
<text x="40.1" y="125.3">GND</text>
<text x="116.7" y="122.8">Pull-up</text>
<text x="127.4" y="122.8">Debounce</text>
<text x="150.6" y="125.6">2kHz</text>
<text x="156.3" y="125.6">clock</text>
<text x="244.7" y="125.8">+</text>
<text x="135.3" y="127.9">MFx</text>
<text x="235.7" y="126.1">3VDD/4</text>
<text x="10.3" y="135.9">C</text>
<text x="285.3" y="135.9">C</text>
<text x="22" y="158.3">VREF OA0</text>
<text x="34.8" y="158.3">S/S</text>
<text x="39.7" y="158.3">Buffer</text>
<text x="83.3" y="161.9">ACMP-CH2</text>
<text x="22.5" y="162.2">1.4V</text>
<text x="27.8" y="162.2">Ref</text>
<text x="38" y="162.2">+</text>
<text x="94.2" y="165.7">LUTx</text>
<text x="72" y="168.5">VDD/2</text>
<text x="80.4" y="168.2">+</text>
<text x="86.4" y="176.1">64</text>
<text x="86.9" y="175.1">0.5Hz</text>
<text x="104.5" y="179.4">MFx</text>
<text x="10.3" y="185.9">D</text>
<text x="77.6" y="181.2">LUTx-LUTx</text>
<text x="285.3" y="185.9">D</text>
<text x="35" y="199.9">1</text>
<text x="85" y="199.9">2</text>
<text x="135" y="199.9">3</text>
<text x="185" y="199.9">4</text>
<text x="235" y="199.9">5</text>
<text x="285" y="199.9">6</text>
</g>
<g font-size="1.8" fill="#0f0f0f">
<text x="64" y="18.7">VBAT</text>
<text x="84.3" y="18.7">VBAT</text>
<text x="183.3" y="28.9">VBAT</text>
<text x="44.9" y="30.1">VBAT</text>
<text x="113.1" y="32.7">DOWN_BTN</text>
<text x="141.3" y="32.7">UP_BTN</text>
<text x="220.3" y="39">ENABLE_SW</text>
<text x="177.1" y="42.8">VDD/2_REF</text>
<text x="48.7" y="77.1">VBAT</text>
<text x="242.3" y="82.2">STAGE2_OUT</text>
<text x="275.6" y="79.7">VBAT</text>
<text x="88.9" y="106.3">STAGE1_OUT</text>
<text x="203.2" y="103.8">VDD/2_REF</text>
<text x="91.4" y="114">UP_BTN</text>
<text x="272.9" y="110.1">PIR_LED</text>
<text x="91.4" y="121.6">DOWN_BTN</text>
<text x="57.9" y="162.2">1V4_REF</text>
<text x="132.1" y="172.4">LOW_BAT_LED</text>
<text x="166.8" y="172.4">VBAT</text>
</g>
<g font-size="1.8" fill="#006464">
<text x="63.5" y="25">C4</text>
<text x="63.5" y="27.5">100n</text>
<text x="83.9" y="27.5">100n</text>
<text x="86.2" y="25">C5</text>
<text x="210.4" y="33.9">SW_SPDT</text>
<text x="25.4" y="38.4">BT1</text>
<text x="25.4" y="40.9">CR2477</text>
<text x="34" y="40.9">cell</text>
<text x="48.3" y="39">C1</text>
<text x="48.3" y="41.5">22u</text>
<text x="57.7" y="37.7">GND</text>
<text x="72" y="36.9" transform="rotate(-90 72 36.9)">VDD</text>
<text x="82.1" y="37.9" transform="rotate(-90 82.1 37.9)">VDDA</text>
<text x="90.7" y="37.7">GND</text>
<text x="238.8" y="40.2">GPI0</text>
<text x="16.8" y="46.6">GND</text>
<text x="45" y="46.3">GND</text>
<text x="115.6" y="42.8">SW2</text>
<text x="115.6" y="45.3">SW_Push</text>
<text x="141" y="42.8">SW1</text>
<text x="141" y="45.3">SW_Push</text>
<text x="201.4" y="46.6">GND</text>
<text x="212.6" y="45.6">SW3</text>
<text x="77.1" y="50.8" transform="rotate(-90 77.1 50.8)">GND</text>
<text x="115.8" y="52.9">GND</text>
<text x="141.2" y="52.9">GND</text>
<text x="70.6" y="59.8">GND</text>
<text x="175.8" y="56.7">GND</text>
<text x="14.5" y="72.2">LENS1</text>
<text x="30" y="72.2">Narrow</text>
<text x="37.7" y="72.2">FoV</text>
<text x="49.8" y="82.1">C3</text>
<text x="224.7" y="82.1">R6</text>
<text x="231.4" y="82.1">1M5</text>
<text x="32" y="89.8">VDD</text>
<text x="41.4" y="88.5">GND</text>
<text x="49.8" y="84.7">100n</text>
<text x="225.7" y="88.2">C9</text>
<text x="231.3" y="88.2">6n8</text>
<text x="277" y="84.2">R3</text>
<text x="32" y="94.8">OUT</text>
<text x="66" y="94.8">OA0+</text>
<text x="275.1" y="91">510E</text>
<text x="276.3" y="95.6">D2</text>
<text x="31.7" y="101.2">GND</text>
<text x="47.3" y="97.9">C2</text>
<text x="54.9" y="98.7">R1</text>
<text x="54.9" y="101.2">47k</text>
<text x="72.9" y="99.9">OA0_OUT</text>
<text x="89.5" y="98.4">C8</text>
<text x="95.3" y="98.1">22u</text>
<text x="107.9" y="99.9">RH1_A/GPI4</text>
<text x="129" y="99.9">RH1_B/GPI3</text>
<text x="166.4" y="99.9">RH0_A/GPI1</text>
<text x="187.5" y="99.9">RH0_B/GPI2</text>
<text x="219.7" y="99.9">OA1-</text>
<text x="269.8" y="99.2">Green</text>
<text x="276.4" y="99.2">LED</text>
<text x="47.5" y="102.2">1n</text>
<text x="66" y="105">OA0-</text>
<text x="219.7" y="105">OA1+</text>
<text x="239.2" y="102.5">OA1_OUT</text>
<text x="38.6" y="108.8">GND</text>
<text x="45" y="108.8">GND</text>
<text x="51.3" y="108.8">GND</text>
<text x="69.8" y="113.9">R5</text>
<text x="76.4" y="113.9">1M5</text>
<text x="39.1" y="118.7">C6</text>
<text x="46.8" y="117.7">R4</text>
<text x="50.2" y="117.7">47k</text>
<text x="70.8" y="120">C7</text>
<text x="76.3" y="120">6n8</text>
<text x="107.9" y="115.2">GPIO1</text>
<text x="259.8" y="117.7">SCL/GPIO4</text>
<text x="38.4" y="121.3">22u</text>
<text x="107.9" y="122.8">GPIO0</text>
<text x="67.8" y="130.7">CUS10S30,H3F</text>
<text x="69.8" y="126.6">D3</text>
<text x="186.7" y="143.1">H1</text>
<text x="186.7" y="145.6">MountingHole</text>
<text x="186.7" y="149.5">H2</text>
<text x="186.7" y="155.8">H3</text>
<text x="186.7" y="152">MountingHole</text>
<text x="186.7" y="158.3">MountingHole</text>
<text x="44.9" y="163.4">GPIO3</text>
<text x="72.4" y="163.4">GPIO2</text>
<text x="186.7" y="162.2">H4</text>
<text x="186.7" y="164.7">MountingHole</text>
<text x="110.1" y="173.6">shot</text>
<text x="112.4" y="173.6">SDA/GPIO5</text>
<text x="145.5" y="169.8">Red</text>
<text x="150.2" y="169.8">LED</text>
<text x="157.5" y="169.8">510E</text>
<text x="149.8" y="176.9">D1</text>
<text x="158.7" y="176.1">R2</text>
</g>
<g font-size="1.8" fill="#a90000">
<text x="70.9" y="29.9" transform="rotate(-90 70.9 29.9)">2</text>
<text x="81" y="30.5" transform="rotate(-90 81 30.5)">14</text>
<text x="210.1" y="36.6">1</text>
<text x="210.1" y="41.7">3</text>
<text x="217.7" y="39.1">2</text>
<text x="234.2" y="39.1">1</text>
<text x="75.9" y="55.3" transform="rotate(-90 75.9 55.3)">3</text>
<text x="37.4" y="88.6">1</text>
<text x="37.4" y="93.7">2</text>
<text x="61.5" y="93.7">6</text>
<text x="37.4" y="100.1">3</text>
<text x="84.4" y="98.8">8</text>
<text x="102.8" y="98.8">13</text>
<text x="143.5" y="98.8">12</text>
<text x="161.9" y="98.8">4</text>
<text x="202.5" y="98.8">5</text>
<text x="214.6" y="98.8">10</text>
<text x="250.8" y="101.3">9</text>
<text x="61.5" y="103.9">7</text>
<text x="214.6" y="103.9">11</text>
<text x="102.8" y="114">16</text>
<text x="273" y="116.6">18</text>
<text x="102.8" y="121.7">15</text>
<text x="53.3" y="162.3">20</text>
<text x="67.3" y="162.3">17</text>
<text x="125.7" y="172.5">19</text>
</g>
<g font-size="1.8" fill="#0000c2">
<text x="222.7" y="35.7">pull-up</text>
<text x="222.8" y="33.6">Internal</text>
<text x="116.3" y="39">pull-up</text>
<text x="116.4" y="36.9">Internal</text>
<text x="141.2" y="38.7">pull-up</text>
<text x="141.3" y="36.7">Internal</text>
<text x="199.1" y="37.7">Disable</text>
<text x="153.9" y="46.6">VDD/2</text>
<text x="154.1" y="44.6">consumption</text>
<text x="154.7" y="42.5">Reduce</text>
<text x="161.3" y="46.6">reference</text>
<text x="162.7" y="42.5">current</text>
<text x="167.3" y="44.6">for</text>
<text x="199.4" y="42.8">Enable</text>
<text x="242.5" y="52.9">Diable</text>
<text x="249.6" y="52.9">power</text>
<text x="256.3" y="52.9">to</text>
<text x="259.3" y="52.9">all</text>
<text x="263" y="52.9">internal</text>
<text x="271.4" y="52.9">circuits</text>
<text x="18.8" y="69.5">onto</text>
<text x="19.1" y="67.4">Focus</text>
<text x="24.2" y="69.5">PIR</text>
<text x="25.8" y="67.4">IR</text>
<text x="28.5" y="69.5">sensor</text>
<text x="28.8" y="67.4">waves</text>
<text x="92.2" y="79.5">+------+</text>
<text x="92.2" y="81.6">|</text>
<text x="92.2" y="83.8">|sensor|--&gt;|</text>
<text x="94.3" y="81.6">PIR</text>
<text x="99.7" y="81.6">|</text>
<text x="103.9" y="79.5">+----------+</text>
<text x="103.9" y="81.6">|1st</text>
<text x="106.1" y="83.8">constant</text>
<text x="109.3" y="81.6">stage:|</text>
<text x="115.6" y="83.8">|--&gt;|</text>
<text x="119.9" y="79.5">+----------+</text>
<text x="119.9" y="81.6">|2nd</text>
<text x="122" y="83.8">variable</text>
<text x="125.2" y="81.6">stage:|</text>
<text x="131.6" y="83.8">|--&gt;|</text>
<text x="135.9" y="79.5">+----------+</text>
<text x="135.9" y="81.6">|High</text>
<text x="140.2" y="83.8">dual</text>
<text x="142.3" y="81.6">&amp; low|</text>
<text x="147.6" y="83.8">|--&gt;|Output|</text>
<text x="151.9" y="79.5">+------+</text>
<text x="151.9" y="81.6">|</text>
<text x="154" y="81.6">LED</text>
<text x="159.3" y="81.6">|</text>
<text x="92.2" y="85.9">|</text>
<text x="92.2" y="88">+------+</text>
<text x="99.7" y="85.9">|</text>
<text x="103.9" y="85.9">|</text>
<text x="103.9" y="88">+----------+</text>
<text x="108.2" y="85.9">gain</text>
<text x="115.6" y="85.9">|</text>
<text x="119.9" y="85.9">|</text>
<text x="119.9" y="88">+----------+</text>
<text x="124.2" y="85.9">gain</text>
<text x="131.6" y="85.9">|</text>
<text x="135.9" y="85.9">|comparator|</text>
<text x="135.9" y="88">+----------+</text>
<text x="151.9" y="85.9">|</text>
<text x="151.9" y="88">+------+</text>
<text x="159.3" y="85.9">|</text>
<text x="119.3" y="134">Rheostat</text>
<text x="128.8" y="134">0</text>
<text x="131.1" y="134">changes</text>
<text x="140.1" y="134">by</text>
<text x="143.4" y="134">x</text>
<text x="149.3" y="134">on</text>
<text x="152.7" y="134">a</text>
<text x="155" y="134">single</text>
<text x="161.9" y="134">press</text>
<text x="168.1" y="134">of</text>
<text x="171.2" y="134">UP</text>
<text x="175" y="134">or</text>
<text x="178.1" y="134">DOWN button</text>
<text x="217" y="134.2">Signal</text>
<text x="224.1" y="134.2">is</text>
<text x="226.9" y="134.2">amplified</text>
<text x="236.9" y="134.2">with</text>
<text x="241.9" y="134.2">VBAT/2</text>
<text x="250" y="134.2">as</text>
<text x="253.3" y="134.2">reference</text>
<text x="263.4" y="134.2">in</text>
<text x="266.3" y="134.2">stage</text>
<text x="68.4" y="189.6">10ms</text>
<text x="74.7" y="189.6">blink</text>
<text x="80.5" y="189.6">every</text>
<text x="86.5" y="189.6">2s</text>
<text x="89.9" y="189.6">when</text>
<text x="95.8" y="189.6">battery</text>
<text x="103.6" y="189.6">is</text>
<text x="106.4" y="189.6">low</text>
<text x="110.7" y="189.6">i.e.</text>
<text x="114.8" y="189.6">below</text>
<text x="121.3" y="189.6">2.8V</text>
</g>
<g font-size="1.8" fill="#989898">
<text x="169.7" y="36.4">1M5</text>
<text x="170.9" y="39.7">R7</text>
<text x="169.9" y="49.1">1M5</text>
<text x="170.9" y="52.2">R8</text>
</g>
<text font-size="1.8" fill="#009600" x="41.6" y="93.6">PIR_OUT</text>
</svg>
